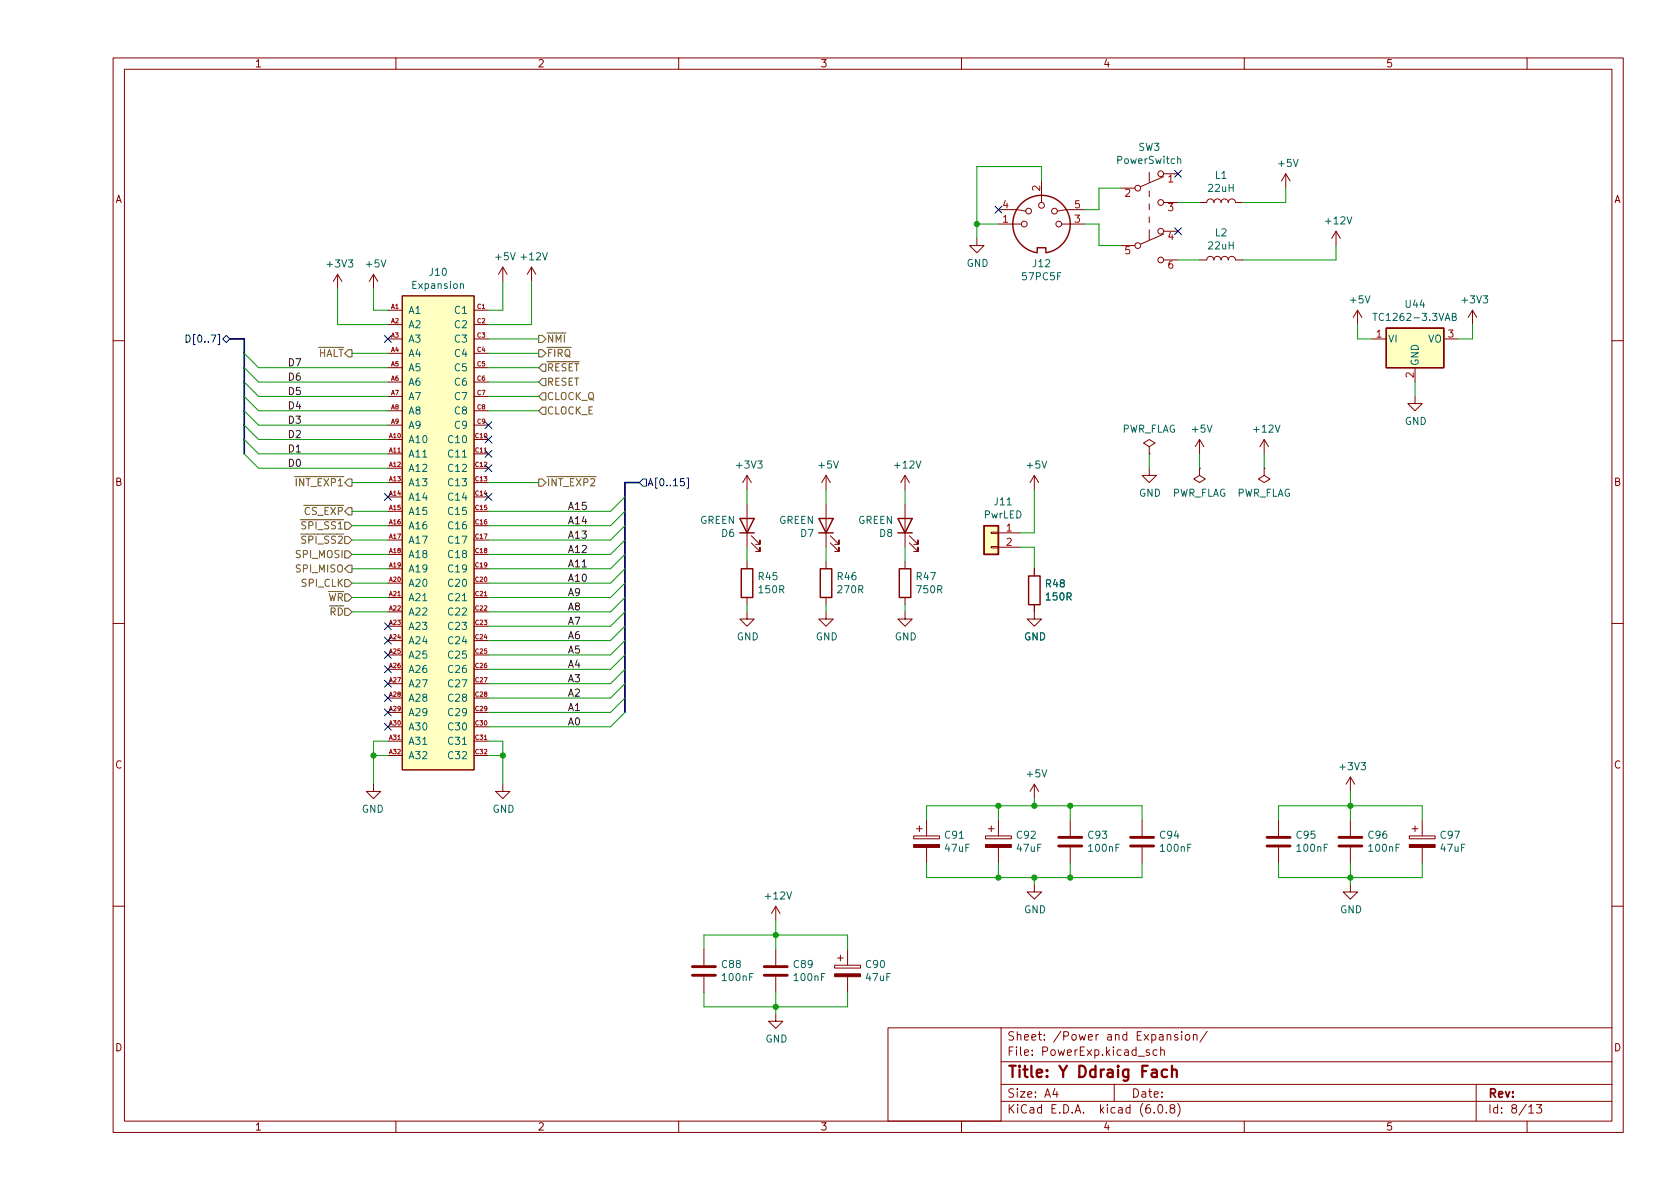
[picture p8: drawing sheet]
<svg xmlns="http://www.w3.org/2000/svg" width="297mm" height="210mm" viewBox="0 0 297 210" stroke-linecap="round" stroke-linejoin="round" font-family="sans-serif">
<g fill="none" stroke="#840000" stroke-width=".18">
<path d="M20 10.2h267v190.1h-267zM22 12.2h263v186.1h-263zM70 10.2v2M120 10.2v2M170 10.2v2M220 10.2v2M270 10.2v2M176.5 37.1h3.3l1.6 .2M176.5 39.6h4.1M184.1 32v3.8M187.7 39.6h4.1M191.8 37.1h-3.3l-1.6 .2"/>
<path d="M198.1 33.3h2.6M203.2 30.5v1.8M203.2 33.8v1M203.2 36.1v1M203.2 38.3v1.1M205.7 35.8h2.6M205.7 31.2l-4 1.8M205.7 30.7h2.6M212.1 35.8h1.3a.64 .64 0 0 1 .6-.6 .64 .64 0 0 1 .6 .6 .64 .64 0 0 1 .7-.6 .64 .64 0 0 1 .6 .6 .64 .64 0 0 1 .6-.6 .64 .64 0 0 1 .7 .6 .64 .64 0 0 1 .6-.6 .64 .64 0 0 1 .6 .6h1.3M227.3 30.7l-.7 1.3M227.3 30.7v2.6M227.3 30.7l.8 1.3"/>
<path d="M59.7 48.5l-.8 1.3M59.7 48.5v2.5M59.7 48.5l.8 1.3M66 48.5l-.7 1.3M66 48.5v2.5M66 48.5l.8 1.3M68.6 59.9h2.5M68.6 54.9h2.5M68.6 57.4h2.5M71.1 52.3h12.7v83.8h-12.7zM83.8 59.9h2.6M83.8 54.9h2.6"/>
<path d="M83.8 57.4h2.6M88.9 47.2l-.8 1.3M88.9 47.2v2.6M88.9 47.2l.8 1.3M94 47.2l-.8 1.3M94 47.2v2.6M94 47.2l.7 1.3M172.7 42.2v1.2h1.3l-1.3 1.3-1.3-1.3h1.3M198.1 43.4h2.6M203.2 40.6v1.8M205.7 41.4l-4 1.8M205.7 40.9h2.6"/>
<path d="M205.7 46h2.6M212.1 46h1.3a.64 .64 0 0 1 .6-.7 .64 .64 0 0 1 .6 .7 .64 .64 0 0 1 .7-.7 .64 .64 0 0 1 .6 .7 .64 .64 0 0 1 .6-.7 .64 .64 0 0 1 .7 .7 .64 .64 0 0 1 .6-.7 .64 .64 0 0 1 .6 .7h1.3M236.2 40.9l-.7 1.3M236.2 40.9v2.5M236.2 40.9l.8 1.3M240 54.9l-.7 1.2M240 54.9v2.5M240 54.9l.8 1.2M242.6 59.9h2.5M255.3 59.9h2.5M260.3 54.9l-.7 1.2M260.3 54.9v2.5"/>
<path d="M260.3 54.9l.8 1.2M20 60.2h2M68.6 77.7h2.5M68.6 62.5h2.5M68.6 65h2.5M68.6 67.6h2.5M68.6 70.1h2.5M68.6 72.6h2.5M68.6 75.2h2.5M83.8 77.7h2.6M83.8 62.5h2.6M83.8 65h2.6"/>
<path d="M83.8 67.6h2.6M83.8 70.1h2.6M83.8 72.6h2.6M83.8 75.2h2.6M203.2 79l1-.6-1-.7-1 .7 1 .6v1.3M212.1 77.7l-.8 1.3M212.1 77.7v2.6M212.1 77.7l.8 1.3M223.5 77.7l-.7 1.3M223.5 77.7v2.6M223.5 77.7l.8 1.3M250.2 70.1v1.3h1.3l-1.3 1.2-1.3-1.2h1.3"/>
<path d="M250.2 65v2.6M285 60.2h2M68.6 80.3h2.5M68.6 82.8h2.5M68.6 85.3h2.5M68.6 87.9h2.5M68.6 90.4h2.5M68.6 93h2.5M68.6 95.5h2.5M68.6 98h2.5M83.8 80.3h2.6M83.8 82.8h2.6"/>
<path d="M83.8 85.3h2.6M83.8 87.9h2.6M83.8 90.4h2.6M83.8 93h2.6M83.8 95.5h2.6M83.8 98h2.6M132.1 84.1l-.8 1.2M132.1 84.1v2.5M132.1 89.1v7.7M132.1 99.3v1.3M132.1 84.1l.7 1.2M132.8 96l1.6 1.5v-.7v.7h-.8"/>
<path d="M132.8 94.7l1.6 1.6v-.8v.8h-.8M146 84.1l-.7 1.2M146 84.1v2.5M146 89.1v7.7M146 99.3v1.3M146 84.1l.8 1.2M146.8 96l1.5 1.5v-.7v.7h-.7M146.8 94.7l1.5 1.6v-.8v.8h-.7M160 84.1l-.7 1.2M160 84.1v2.5M160 89.1v7.7M160 99.3v1.3"/>
<path d="M160 84.1l.8 1.2M160.8 96l1.5 1.5v-.7v.7h-.8M160.8 94.7l1.5 1.6v-.8v.8h-.8M175.3 96.6h1.2v.3h-1.2zM175.3 94.1h1.2v.3h-1.2zM176.5 94.2h3.8M176.5 96.8h3.8M182.9 84.1v2.5M182.9 84.1l-.8 1.2M182.9 84.1l.7 1.2M203.2 80.3h.1M203.2 82.8v1.3h1.3l-1.3 1.2-1.3-1.2h1.3"/>
<path d="M212.1 82.8v1.3l1 .6-1 .6-1-.6 1-.6M212.1 82.8h.1M223.5 82.8v1.3l1 .6-1 .6-1-.6 1-.6M223.5 82.8h.1M20 110.2h2M68.6 100.6h2.5M68.6 103.1h2.5M68.6 105.7h2.5M68.6 108.2h2.5M68.6 110.7h2.5M68.6 113.3h2.5M68.6 115.8h2.5"/>
<path d="M68.6 118.4h2.5M83.8 100.6h2.6M83.8 103.1h2.6M83.8 105.7h2.6M83.8 108.2h2.6M83.8 110.7h2.6M83.8 113.3h2.6M83.8 115.8h2.6M83.8 118.4h2.6M132.1 108.2v1.3h1.2l-1.2 1.2-1.3-1.2h1.3M132.1 105.7v1.2M146 108.2v1.3h1.3l-1.3 1.2-1.2-1.2h1.2"/>
<path d="M146 105.7v1.2M160 108.2v1.3h1.3l-1.3 1.2-1.3-1.2h1.3M160 105.7v1.2M182.9 106.9v2.6h1.2l-1.2 1.2-1.3-1.2h1.3M182.9 100.6v1.2M285 110.2h2M66 138.7v1.2h-1.2l1.2 1.3 1.3-1.3h-1.3M68.6 120.9h2.5M68.6 123.4h2.5M68.6 126h2.5M68.6 128.5h2.5M68.6 131.1h2.5"/>
<path d="M68.6 133.6h2.5M83.8 120.9h2.6M83.8 123.4h2.6M83.8 126h2.6M83.8 128.5h2.6M83.8 131.1h2.6M83.8 133.6h2.6M88.9 138.7v1.2h1.3l-1.3 1.3-1.3-1.3h1.3M182.9 138.7v2.5M182.9 138.7l-.8 1.2M182.9 138.7l.7 1.2M238.8 137.4v2.5"/>
<path d="M238.8 137.4l-.8 1.3M238.8 137.4l.7 1.3M161.5 147.8h4.6v.5h-4.6zM162.1 146.6h1M162.6 146v1.1M163.8 145v2.8M163.8 149.9v2.7M174.2 147.8h4.6v.5h-4.6zM174.8 146.6h1M175.3 146v1.1M176.5 145v2.8M176.5 149.9v2.7"/>
<path d="M182.9 156.5v1.2h1.2l-1.2 1.3-1.3-1.3h1.3M189.2 145v2.8M189.2 149.9v2.7M201.9 145v2.8M201.9 149.9v2.7M226.1 145v2.8M226.1 149.9v2.7M238.8 156.5v1.2h1.2l-1.2 1.3-1.3-1.3h1.3M238.8 145v2.8M238.8 149.9v2.7M249.2 147.8h4.5v.5h-4.5zM249.7 146.6h1"/>
<path d="M250.2 146v1.1M251.5 145v2.8M251.5 149.9v2.7M20 160.2h2M124.5 167.9v2.8M124.5 172.7v2.8M137.2 179.3v1.3h1.2l-1.2 1.3-1.3-1.3h1.3M137.2 160.3l-.8 1.2M137.2 160.3v2.5M137.2 167.9v2.8M137.2 172.7v2.8M137.2 160.3l.7 1.2"/>
<path d="M147.6 170.7h4.5v.5h-4.5zM148.1 169.4h1M148.6 168.9v1M149.9 167.9v2.8M149.9 172.7v2.8M285 160.2h2M70 198.3v2M120 198.3v2M157 181.8h20v16.5h-20zM170 198.3v2M177 194.8h108M177 191.8h108"/>
<path d="M177 187.8h108M177 181.8h108M186.5 192.5l-.4 1h1M186.9 193v1M197 191.8v3M203.2 185.7l-.3-.1-.3 .2 .1 .3 .5 .1v.4h-.6M204.1 196.7v.1M204.6 185.7l-.5-.1-.2 .3v.4l.1 .3h.6M204.9 195.4l.2-.1a.81 .81 0 0 1 .6 .7 .81 .81 0 0 1-.3 .8h-.2a.81 .81 0 0 1-.6-.6 .81 .81 0 0 1 .3-.8zM205.2 185.8l.2-.2 .4 .1 .1 .9M205.2 185.1v1.5M206.2 196.7v.1"/>
<path d="M206.4 183.1l.2-.2 .3 .1 .1 .9M207.1 196l-.2-.3v-.2l.2-.2 .5 .1 .1 .2-.1 .2-.6 .2-.1 .3v.4l.2 .1h.5l.1-.3-.1-.4-.2-.1M208.2 195.1a1.72 1.72 0 0 1 0 2.3M208.2 183l-.3-.1-.3 .2 .1 .3 .5 .1v.4h-.6M208.9 182.4v.2M208.9 182.9v1M209.6 183.1l.3-.2 .4 .2 .1 .5-.2 .3h-.3l-.3-.1zM211 183.1l.2-.2 .4 .1v.9M211 182.9v1M213.4 182.4l-1.3 1.9M220 198.3v2M261 191.8v6.5"/>
<path d="M270 198.3v2M270.3 195.8l.4-.5v1.5M270.3 196.8h.9M271.7 195.3h.9l-.5 .6 .4 .1v.7l-.2 .1h-.4l-.2-.1"/>
<circle cx="181.1" cy="39.6" r=".51"/>
<circle cx="181.9" cy="37.3" r=".51"/>
<circle cx="184.2" cy="36.3" r=".51"/>
<circle cx="186.4" cy="37.3" r=".51"/>
<circle cx="187.2" cy="39.6" r=".51"/>
<circle cx="201.2" cy="33.3" r=".51"/>
<circle cx="205.2" cy="35.8" r=".51"/>
<circle cx="205.2" cy="30.7" r=".51"/>
<circle cx="201.2" cy="43.4" r=".51"/>
<circle cx="205.2" cy="40.9" r=".51"/>
<circle cx="205.2" cy="46" r=".51"/>
</g>
<path d="M206.4 189.2l-.6-.1-.4 .4v.6l.2 .3 .2 .1 .6-.1M207.2 189.3a.5 .5 0 0 1 .9 .1v1.1M207.2 188.5v2" fill="none" stroke="#840000" stroke-width=".4"/>
<g fill="none" stroke="#840000" stroke-width=".25">
<path d="M183.4 44.7a5.1 5.1 0 0 1-3.5-7.8 5.1 5.1 0 0 1 8.5 0 5.1 5.1 0 0 1-3.5 7.8M183.4 44.6v-.8h1.5v.8M245.1 58h10.2v7h-10.2zM130.8 91.7h2.5l-1.2 2.5zM130.8 94.2h2.5M144.8 91.7h2.5l-1.3 2.5zM144.8 94.2h2.5M158.7 91.7h2.6l-1.3 2.5zM158.7 94.2h2.6M174 93h2.5v5h-2.5zM131.1 100.6h2v5.1h-2zM145 100.6h2.1v5.1h-2.1z"/>
<path d="M159 100.6h2v5.1h-2zM181.9 101.8h2v5.1h-2z"/>
</g>
<path d="M187.2 149.6h4.1M187.2 148.1h4.1M199.9 149.6h4.1M199.9 148.1h4.1M224 149.6h4.1M224 148.1h4.1M236.7 149.6h4.1M236.7 148.1h4.1M122.4 172.5h4.1M122.4 170.9h4.1M135.1 172.5h4.1M135.1 170.9h4.1" fill="none" stroke="#840000" stroke-width=".51"/>
<g fill="#ffffc2" stroke="#ffffc2" stroke-width=".18">
<path d="M174 93h2.5v5h-2.5z"/>
<path d="M245.1 58h10.2v7h-10.2z"/>
<path d="M71.1 52.3h12.7v83.8h-12.7z"/>
</g>
<g fill="#840000" stroke="#840000" stroke-width=".18">
<path d="M147.6 172.2h4.5v.5h-4.5z"/>
<path d="M249.2 149.3h4.5v.6h-4.5z"/>
<path d="M174.2 149.3h4.6v.6h-4.6z"/>
<path d="M161.5 149.3h4.6v.6h-4.6z"/>
</g>
<path d="M208.2 28.2l.2-.1h.3l.1 .8M81.4 50.3l.2-.1h.3v.8M242.8 55.4h.7M256.8 56h.5l.1-.2v-.3l-.6-.1v1.3h.5l.1-.1 .1-.3-.3-.3" fill="none" stroke="#006464" stroke-width=".18"/>
<path d="M95.2 59.3h.7l.6 .6-.6 .7h-.7zM61.6 61.8h.6v1.3h-.6l-.6-.6zM95.2 61.8h.7l.6 .7-.6 .6h-.7zM95.9 66.9h.6v1.3h-.6l-.7-.6zM95.9 72h.6v1.3h-.6l-.7-.7zM95.9 69.5h.6v1.2h-.6l-.7-.6zM95.9 64.4h.6v1.3h-.6l-.7-.7zM61 97.4h.6l.6 .6-.6 .7h-.6zM61.6 99.9h.6v1.3h-.6l-.6-.6zM95.2 84.7h.7l.6 .6-.6 .7h-.7zM61 102.5h.6l.6 .6-.6 .7h-.6z" fill="none" stroke="#725600" stroke-width=".18"/>
<g fill="none" stroke="#000084" stroke-width=".18">
<path d="M175.9 36.5l1.2 1.2M177.1 36.5l-1.2 1.2M207.7 30.1l1.2 1.2M208.9 30.1l-1.2 1.2M32.9 59.2a.64 .64 0 0 1 .7 .7 .64 .64 0 0 1-.7 .6zM39.4 59.9l.6-.6 .6 .6-.6 .7zM68 59.3l1.2 1.2M69.2 59.3l-1.2 1.2M207.7 40.3l1.2 1.2M208.9 40.3l-1.2 1.2M85.8 79.6l1.2 1.3M85.8 77.1l1.2 1.2"/>
<path d="M85.8 74.6l1.2 1.2M87 79.6l-1.2 1.3M87 74.6l-1.2 1.2M87 77.1l-1.2 1.2M68 87.3l1.2 1.2M69.2 87.3l-1.2 1.2M85.8 82.2l1.2 1.2M85.8 87.3l1.2 1.2M87 82.2l-1.2 1.2M87 87.3l-1.2 1.2M113.7 84.7h.6v1.3h-.6l-.7-.7zM120.9 84.6h-.6v.6l.2-.1 .4 .1 .1 .2-.1 .4-.1 .1-.5-.1"/>
<path d="M121.4 84.5h.3v1.8h-.3M68 115.2l1.2 1.2M68 117.7l1.2 1.3M68 112.7l1.2 1.2M68 110.1l1.2 1.2M69.2 115.2l-1.2 1.2M69.2 117.7l-1.2 1.3M69.2 112.7l-1.2 1.2M69.2 110.1l-1.2 1.2M68 127.9l1.2 1.2M68 122.8l1.2 1.2M68 120.3l1.2 1.2"/>
<path d="M68 125.4l1.2 1.2M69.2 127.9l-1.2 1.2M69.2 122.8l-1.2 1.2M69.2 120.3l-1.2 1.2M69.2 125.4l-1.2 1.2"/>
</g>
<path d="M40.6 59.9h2.6v20.4M113 85.3h-2.5v40.7" fill="none" stroke="#000084" stroke-width=".3"/>
<g fill="none" stroke="#009600" stroke-width=".18">
<path d="M172.7 39.6h3.8M184.1 32v-2.5h-11.4v12.7M191.8 39.6h2.5v3.8h3.8M198.1 33.3h-3.8v3.8h-2.5M208.3 35.8h3.8M227.3 33.3v2.5h-7.6M59.7 51v6.4h8.9M66 51v3.9h2.6M86.4 59.9h8.8M88.9 49.8v5.1h-2.5M94 49.8v7.6h-7.6M208.3 46h3.8"/>
<path d="M236.2 43.4v2.6h-16.5M240 57.4v2.5h2.6M260.3 57.4v2.5h-2.5M43.2 65l2.5 2.6h22.9M43.2 70.1l2.5 2.5h22.9M43.2 67.6l2.5 2.5h22.9M43.2 62.5l2.5 2.5h22.9M43.2 72.6l2.5 2.6h22.9M43.2 75.2l2.5 2.5h22.9M43.2 77.7l2.5 2.6h22.9M62.2 62.5h6.4M86.4 67.6h8.8"/>
<path d="M86.4 72.6h8.8M86.4 70.1h8.8M86.4 65h8.8M86.4 62.5h8.8M250.2 67.6v2.5M43.2 80.3l2.5 2.5h22.9M62.2 85.3h6.4M62.2 90.4h6.4M62.2 98h6.4M62.2 93h6.4M62.2 95.5h6.4M86.4 85.3h8.8"/>
<path d="M110.5 87.9l-2.6 2.5h-21.5M110.5 95.5l-2.6 2.5h-21.5M110.5 90.4l-2.6 2.6h-21.5M110.5 93l-2.6 2.5h-21.5M110.5 98l-2.6 2.6h-21.5M132.1 86.6v2.5M132.1 96.8v2.5M146 86.6v2.5M146 96.8v2.5M160 86.6v2.5M160 96.8v2.5M180.3 96.8h2.6v3.8"/>
<path d="M182.9 86.6v7.6h-2.6M203.2 80.3v2.5M212.1 80.3v2.5M223.5 80.3v2.5M62.2 108.2h6.4M62.2 105.7h6.4M62.2 100.6h6.4M62.2 103.1h6.4M110.5 105.7l-2.6 2.5h-21.5M110.5 103.1l-2.6 2.6h-21.5M110.5 118.4l-2.6 2.5h-21.5M110.5 115.8l-2.6 2.6h-21.5"/>
<path d="M110.5 110.7l-2.6 2.6h-21.5M110.5 113.3l-2.6 2.5h-21.5M110.5 108.2l-2.6 2.5h-21.5M110.5 100.6l-2.6 2.5h-21.5M132.1 106.9v1.3M146 106.9v1.3M160 106.9v1.3M66 133.6h2.6M68.6 131.1h-2.6v7.6M86.4 131.1h2.5v7.6M86.4 133.6h2.5M110.5 126l-2.6 2.5h-21.5"/>
<path d="M110.5 123.4l-2.6 2.6h-21.5M110.5 120.9l-2.6 2.5h-21.5M238.8 139.9v5.1M163.8 152.6v2.6h38.1v-2.6M163.8 145v-2.5h38.1v2.5M176.5 142.5v2.5M176.5 152.6v2.6M182.9 141.2v1.3M182.9 155.2v1.3M189.2 142.5v2.5M189.2 152.6v2.6M226.1 152.6v2.6h25.4v-2.6"/>
<path d="M226.1 145v-2.5h25.4v2.5M238.8 152.6v3.9M124.5 167.9v-2.6h25.4v2.6M124.5 175.5v2.5h25.4v-2.5M137.2 162.8v5.1M137.2 175.5v3.8"/>
</g>
<g fill="#009600" stroke="#009600" stroke-width=".18">
<circle cx="176.5" cy="155.2" r=".46"/>
<circle cx="88.9" cy="133.6" r=".46"/>
<circle cx="137.2" cy="178" r=".46"/>
<circle cx="137.2" cy="165.3" r=".46"/>
<circle cx="66" cy="133.6" r=".46"/>
<circle cx="189.2" cy="142.5" r=".46"/>
<circle cx="176.5" cy="142.5" r=".46"/>
<circle cx="182.9" cy="142.5" r=".46"/>
<circle cx="238.8" cy="155.2" r=".46"/>
<circle cx="189.2" cy="155.2" r=".46"/>
<circle cx="238.8" cy="142.5" r=".46"/>
<circle cx="182.9" cy="155.2" r=".46"/>
<circle cx="172.7" cy="39.6" r=".46"/>
</g>
<text font-size="2.8" fill="#840000" x="178" y="190.6">Title: Y Ddraig Fach</text>
<g font-size="2.1" fill="#840000">
<text x="178" y="184">Sheet: /Power and Expansion/</text>
<text x="178" y="186.7">File: PowerExp.kicad_sch</text>
<text x="178" y="196.9">KiCad E.D.A. kicad (6.0.8)</text>
<text x="178" y="194.1">Size: A4</text>
<text x="200" y="194.1">Date:</text>
<text x="263" y="194.1">Rev:</text>
<text x="263" y="196.9">Id: 8/13</text>
</g>
<g font-size="1.8" fill="#840000">
<text x="45" y="11.9">1</text>
<text x="95" y="11.9">2</text>
<text x="145" y="11.9">3</text>
<text x="195" y="11.9">4</text>
<text x="245" y="11.9">5</text>
<text x="20.3" y="35.9">A</text>
<text x="285.3" y="35.9">A</text>
<text x="20.3" y="85.9">B</text>
<text x="285.3" y="85.9">B</text>
<text x="20.3" y="135.9">C</text>
<text x="285.3" y="135.9">C</text>
<text x="20.3" y="185.9">D</text>
<text x="285.3" y="185.9">D</text>
<text x="45" y="199.9">1</text>
<text x="95" y="199.9">2</text>
<text x="145" y="199.9">3</text>
<text x="195" y="199.9">4</text>
<text x="245" y="199.9">5</text>
</g>
<g font-size="1.8" fill="#006464">
<text x="197.7" y="29">PowerSwitch</text>
<text x="201.3" y="26.7">SW3</text>
<text x="226.1" y="29.5">+5V</text>
<text x="213.7" y="33.9">22uH</text>
<text x="214.9" y="31.6">L1</text>
<text x="214.9" y="41.8">L2</text>
<text x="234.5" y="39.7">+12V</text>
<text x="58" y="47.3">+3V3</text>
<text x="64.8" y="47.3">+5V</text>
<text x="87.7" y="46">+5V</text>
<text x="92.3" y="46">+12V</text>
<text x="170.9" y="47.2">GND</text>
<text x="182.7" y="47.2">J12</text>
<text x="213.7" y="44.1">22uH</text>
<text x="73" y="51.1">Expansion</text>
<text x="76" y="48.8">J10</text>
<text x="180.9" y="49.5">57PC5F</text>
<text x="238.8" y="53.6">+5V</text>
<text x="258.6" y="53.6">+3V3</text>
<text x="72.1" y="55.5">A1</text>
<text x="72.1" y="58">A2</text>
<text x="80.5" y="55.5">C1</text>
<text x="80.5" y="58">C2</text>
<text x="243.7" y="56.7">TC1262-3.3VAB</text>
<text x="248.6" y="54.4">U44</text>
<text x="72.1" y="60.6">A3</text>
<text x="72.1" y="63.1">A4</text>
<text x="72.1" y="65.7">A5</text>
<text x="80.5" y="60.6">C3</text>
<text x="80.5" y="63.1">C4</text>
<text x="80.5" y="65.7">C5</text>
<text x="245.4" y="60.6">VI</text>
<text x="250.8" y="64.8" transform="rotate(-90 250.8 64.8)">GND</text>
<text x="252.5" y="60.6">VO</text>
<text x="72.1" y="68.2">A6</text>
<text x="72.1" y="70.7">A7</text>
<text x="80.5" y="68.2">C6</text>
<text x="80.5" y="70.7">C7</text>
<text x="72.1" y="73.3">A8</text>
<text x="72.1" y="75.8">A9</text>
<text x="80.5" y="73.3">C8</text>
<text x="80.5" y="75.8">C9</text>
<text x="198.2" y="76.5">PWR_FLAG</text>
<text x="210.9" y="76.5">+5V</text>
<text x="221.8" y="76.5">+12V</text>
<text x="248.4" y="75.1">GND</text>
<text x="72.1" y="78.4">A10</text>
<text x="72.1" y="80.9">A11</text>
<text x="72.1" y="83.4">A12</text>
<text x="79.6" y="78.4">C10</text>
<text x="79.6" y="80.9">C11</text>
<text x="79.6" y="83.4">C12</text>
<text x="130.4" y="82.8">+3V3</text>
<text x="144.8" y="82.8">+5V</text>
<text x="158.3" y="82.8">+12V</text>
<text x="181.7" y="82.8">+5V</text>
<text x="72.1" y="86">A13</text>
<text x="72.1" y="88.5">A14</text>
<text x="79.6" y="86">C13</text>
<text x="79.6" y="88.5">C14</text>
<text x="175.9" y="89.4">J11</text>
<text x="201.4" y="87.8">GND</text>
<text x="207.1" y="87.8">PWR_FLAG</text>
<text x="218.6" y="87.8">PWR_FLAG</text>
<text x="72.1" y="91.1">A15</text>
<text x="72.1" y="93.6">A16</text>
<text x="79.6" y="91.1">C15</text>
<text x="79.6" y="93.6">C16</text>
<text x="123.7" y="92.6">GREEN</text>
<text x="127.6" y="94.9">D6</text>
<text x="137.7" y="92.6">GREEN</text>
<text x="141.6" y="94.9">D7</text>
<text x="151.7" y="92.6">GREEN</text>
<text x="155.5" y="94.9">D8</text>
<text x="174" y="91.7">PwrLED</text>
<text x="72.1" y="96.1">A17</text>
<text x="72.1" y="98.7">A18</text>
<text x="72.1" y="101.2">A19</text>
<text x="79.6" y="96.1">C17</text>
<text x="79.6" y="98.7">C18</text>
<text x="79.6" y="101.2">C19</text>
<text x="72.1" y="103.8">A20</text>
<text x="72.1" y="106.3">A21</text>
<text x="79.6" y="103.8">C20</text>
<text x="79.6" y="106.3">C21</text>
<text x="134.2" y="102.6">R45</text>
<text x="134.3" y="104.9">150R</text>
<text x="148.1" y="102.6">R46</text>
<text x="148.2" y="104.9">270R</text>
<text x="162.1" y="102.6">R47</text>
<text x="162.2" y="104.9">750R</text>
<text x="185" y="103.9">R48</text>
<text x="185.1" y="106.2">150R</text>
<text x="72.1" y="108.8">A22</text>
<text x="72.1" y="111.4">A23</text>
<text x="72.1" y="113.9">A24</text>
<text x="79.6" y="108.8">C22</text>
<text x="79.6" y="111.4">C23</text>
<text x="79.6" y="113.9">C24</text>
<text x="130.2" y="113.2">GND</text>
<text x="144.2" y="113.2">GND</text>
<text x="158.2" y="113.2">GND</text>
<text x="181" y="113.2">GND</text>
<text x="72.1" y="116.5">A25</text>
<text x="72.1" y="119">A26</text>
<text x="79.6" y="116.5">C25</text>
<text x="79.6" y="119">C26</text>
<text x="72.1" y="121.5">A27</text>
<text x="72.1" y="124.1">A28</text>
<text x="79.6" y="121.5">C27</text>
<text x="79.6" y="124.1">C28</text>
<text x="72.1" y="126.6">A29</text>
<text x="72.1" y="129.2">A30</text>
<text x="72.1" y="131.7">A31</text>
<text x="79.6" y="126.6">C29</text>
<text x="79.6" y="129.2">C30</text>
<text x="79.6" y="131.7">C31</text>
<text x="72.1" y="134.2">A32</text>
<text x="79.6" y="134.2">C32</text>
<text x="181.7" y="137.5">+5V</text>
<text x="237.1" y="136.2">+3V3</text>
<text x="63.9" y="143.7">GND</text>
<text x="87.1" y="143.7">GND</text>
<text x="167.1" y="148.3">C91</text>
<text x="179.8" y="148.3">C92</text>
<text x="192.5" y="148.3">C93</text>
<text x="205.2" y="148.3">C94</text>
<text x="229.3" y="148.3">C95</text>
<text x="242" y="148.3">C96</text>
<text x="254.8" y="148.3">C97</text>
<text x="167.2" y="150.6">47uF</text>
<text x="179.9" y="150.6">47uF</text>
<text x="192.6" y="150.6">100nF</text>
<text x="205.3" y="150.6">100nF</text>
<text x="229.4" y="150.6">100nF</text>
<text x="242.1" y="150.6">100nF</text>
<text x="254.8" y="150.6">47uF</text>
<text x="135.5" y="159">+12V</text>
<text x="181" y="161.5">GND</text>
<text x="236.9" y="161.5">GND</text>
<text x="127.7" y="171.2">C88</text>
<text x="127.8" y="173.5">100nF</text>
<text x="140.4" y="171.2">C89</text>
<text x="140.5" y="173.5">100nF</text>
<text x="153.2" y="171.2">C90</text>
<text x="153.2" y="173.5">47uF</text>
<text x="135.3" y="184.3">GND</text>
</g>
<g font-size="1.8" fill="#a90000">
<text x="183.9" y="33.8" transform="rotate(-90 183.9 33.8)">2</text>
<text x="198.9" y="34.8">2</text>
<text x="206.5" y="32.3">1</text>
<text x="177.3" y="39.4">1</text>
<text x="177.3" y="36.8">4</text>
<text x="190" y="39.4">3</text>
<text x="190" y="36.8">5</text>
<text x="206.5" y="37.3">3</text>
<text x="198.9" y="45">5</text>
<text x="206.5" y="42.4">4</text>
<text x="206.5" y="47.5">6</text>
<text x="243.3" y="59.7">1</text>
<text x="256" y="59.7">3</text>
<text x="249.9" y="66.8" transform="rotate(-90 249.9 66.8)">2</text>
<text x="177.9" y="94">1</text>
<text x="177.9" y="96.5">2</text>
</g>
<g font-size="1.8" fill="#000084">
<text x="33.9" y="60.6">D[0..7]</text>
<text x="114.4" y="86">A[0..15]</text>
</g>
<g font-size="1.8" fill="#0f0f0f">
<text x="50.8" y="64.8">D7</text>
<text x="50.8" y="67.3">D6</text>
<text x="50.8" y="69.8">D5</text>
<text x="50.8" y="72.4">D4</text>
<text x="50.8" y="77.5">D2</text>
<text x="50.8" y="74.9">D3</text>
<text x="50.8" y="82.5">D0</text>
<text x="50.8" y="80">D1</text>
<text x="100.3" y="90.2">A15</text>
<text x="100.3" y="95.2">A13</text>
<text x="100.3" y="92.7">A14</text>
<text x="100.3" y="100.3">A11</text>
<text x="100.3" y="97.8">A12</text>
<text x="100.3" y="107.9">A8</text>
<text x="100.3" y="105.4">A9</text>
<text x="100.3" y="102.9">A10</text>
<text x="100.3" y="110.5">A7</text>
<text x="100.3" y="113">A6</text>
<text x="100.3" y="115.6">A5</text>
<text x="100.3" y="118.1">A4</text>
<text x="100.3" y="125.7">A1</text>
<text x="100.3" y="123.2">A2</text>
<text x="100.3" y="120.6">A3</text>
<text x="100.3" y="128.3">A0</text>
</g>
<g font-size="1.8" fill="#725600">
<text x="54.8" y="63.1">~{HALT}</text>
<text x="96.6" y="60.6">~{NMI}</text>
<text x="96.6" y="63.1">~{FIRQ}</text>
<text x="96.6" y="65.7">~{RESET}</text>
<text x="96.6" y="68.2">RESET</text>
<text x="96.6" y="70.7">CLOCK_Q</text>
<text x="96.6" y="73.3">CLOCK_E</text>
<text x="51.1" y="86">~{INT_EXP1}</text>
<text x="96.6" y="86">~{INT_EXP2}</text>
<text x="52.3" y="93.6">~{SPI_SS1}</text>
<text x="52.5" y="91.1">~{CS_EXP}</text>
<text x="52.3" y="96.1">~{SPI_SS2}</text>
<text x="52.5" y="98.7">SPI_MOSI</text>
<text x="52.5" y="101.2">SPI_MISO</text>
<text x="53.4" y="103.8">SPI_CLK</text>
<text x="56.5" y="106.3">~{WR}</text>
<text x="56.9" y="108.8">~{RD}</text>
</g>
<g font-size="1.1" fill="#a90000">
<text x="69.1" y="54.6">A1</text>
<text x="69.1" y="57.1">A2</text>
<text x="69.1" y="59.7">A3</text>
<text x="84.4" y="54.6">C1</text>
<text x="84.4" y="57.1">C2</text>
<text x="84.4" y="59.7">C3</text>
<text x="69.1" y="62.2">A4</text>
<text x="69.1" y="64.8">A5</text>
<text x="84.4" y="62.2">C4</text>
<text x="84.4" y="64.8">C5</text>
<text x="69.1" y="67.3">A6</text>
<text x="69.1" y="69.8">A7</text>
<text x="84.4" y="67.3">C6</text>
<text x="84.4" y="69.8">C7</text>
<text x="68.8" y="77.5">A10</text>
<text x="69.1" y="72.4">A8</text>
<text x="69.1" y="74.9">A9</text>
<text x="84.1" y="77.5">C10</text>
<text x="84.4" y="72.4">C8</text>
<text x="84.4" y="74.9">C9</text>
<text x="68.8" y="80">A11</text>
<text x="68.8" y="82.5">A12</text>
<text x="84.1" y="80">C11</text>
<text x="84.1" y="82.5">C12</text>
<text x="68.8" y="85.1">A13</text>
<text x="68.8" y="87.6">A14</text>
<text x="84.1" y="85.1">C13</text>
<text x="84.1" y="87.6">C14</text>
<text x="68.8" y="90.2">A15</text>
<text x="68.8" y="92.7">A16</text>
<text x="68.8" y="95.2">A17</text>
<text x="84.1" y="90.2">C15</text>
<text x="84.1" y="92.7">C16</text>
<text x="84.1" y="95.2">C17</text>
<text x="68.8" y="97.8">A18</text>
<text x="68.8" y="100.3">A19</text>
<text x="84.1" y="97.8">C18</text>
<text x="84.1" y="100.3">C19</text>
<text x="68.8" y="102.9">A20</text>
<text x="68.8" y="105.4">A21</text>
<text x="68.8" y="107.9">A22</text>
<text x="84.1" y="102.9">C20</text>
<text x="84.1" y="105.4">C21</text>
<text x="84.1" y="107.9">C22</text>
<text x="68.8" y="110.5">A23</text>
<text x="68.8" y="113">A24</text>
<text x="84.1" y="110.5">C23</text>
<text x="84.1" y="113">C24</text>
<text x="68.8" y="115.6">A25</text>
<text x="68.8" y="118.1">A26</text>
<text x="84.1" y="115.6">C25</text>
<text x="84.1" y="118.1">C26</text>
<text x="68.8" y="120.6">A27</text>
<text x="68.8" y="123.2">A28</text>
<text x="68.8" y="125.7">A29</text>
<text x="84.1" y="120.6">C27</text>
<text x="84.1" y="123.2">C28</text>
<text x="84.1" y="125.7">C29</text>
<text x="68.8" y="128.3">A30</text>
<text x="68.8" y="130.8">A31</text>
<text x="84.1" y="128.3">C30</text>
<text x="84.1" y="130.8">C31</text>
<text x="68.8" y="133.3">A32</text>
<text x="84.1" y="133.3">C32</text>
</g>
</svg>
